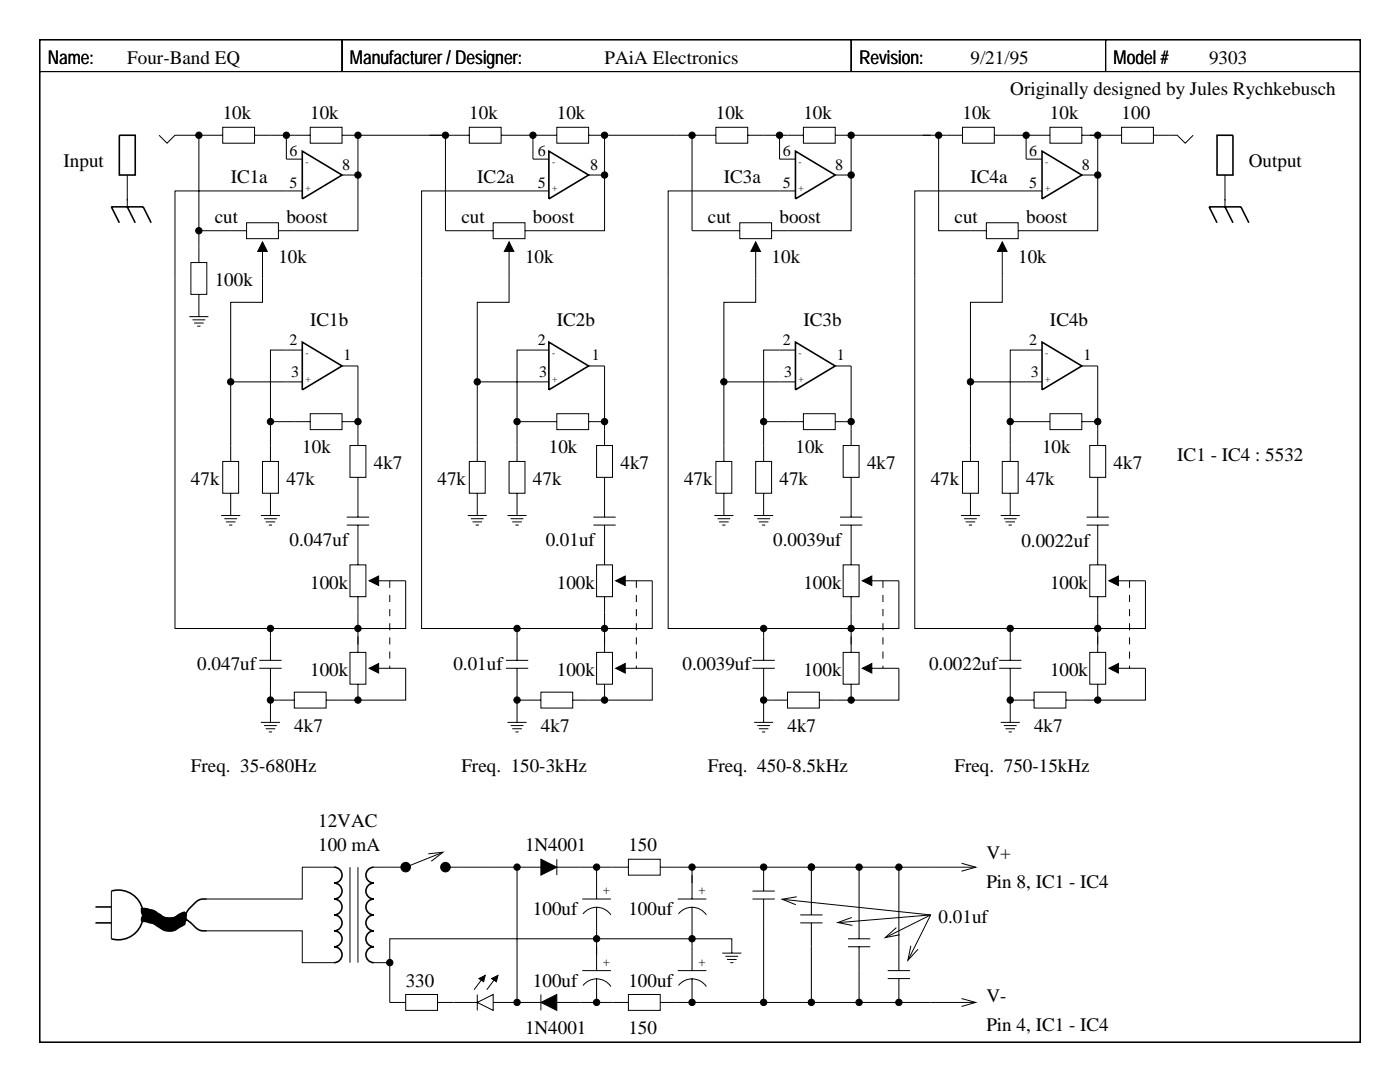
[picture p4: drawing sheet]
<svg xmlns="http://www.w3.org/2000/svg" width="279mm" height="216mm" viewBox="0 0 279 216" stroke-linecap="round" stroke-linejoin="round" font-family="sans-serif">
<g fill="none" stroke="#000" stroke-width=".32">
<path d="M23.8 27h3.2v7.9h-3.2zM60.3 30.2l8 4.7-8 4.8zM109.5 30.2l8 4.7-8 4.8zM158.7 30.2l8 4.7-8 4.8zM208 30.2l7.9 4.7-7.9 4.8zM242.9 27h3.2v7.9h-3.2zM23.8 44.4l-1.6-3.1h6.4l1.6 3.1M25.4 41.3l1.6 3.1M242.9 44.4l-1.6-3.1h6.3l1.6 3.1M244.5 41.3l1.6 3.1M60.3 68.3l8 4.7-8 4.8zM109.5 68.3l8 4.7-8 4.8z"/>
<path d="M158.7 68.3l8 4.7-8 4.8zM208 68.3l7.9 4.7-7.9 4.8zM22.2 177.8a5 5 0 0 1 6.4 4.8 5 5 0 0 1-6.4 4.7M41.3 179.4a2.52 2.52 0 0 0-2.4 .8l-1.4 1.5a3.5 3.5 0 0 0-.7 2.1M66.7 173a1.59 1.59 0 0 1 1.6 1.6 1.59 1.59 0 0 1-1.6 1.6 1.59 1.59 0 0 1 1.6 1.6 1.59 1.59 0 0 1-1.6 1.6 1.59 1.59 0 0 1 1.6 1.6 1.59 1.59 0 0 1-1.6 1.6 1.59 1.59 0 0 1 1.6 1.5 1.59 1.59 0 0 1-1.6 1.6 1.59 1.59 0 0 1 1.6 1.6 1.59 1.59 0 0 1-1.6 1.6 1.59 1.59 0 0 1 1.6 1.6 1.59 1.59 0 0 1-1.6 1.6M74.6 173a1.59 1.59 0 0 0-1.6 1.6 1.59 1.59 0 0 0 1.6 1.6 1.59 1.59 0 0 0-1.6 1.6 1.59 1.59 0 0 0 1.6 1.6 1.59 1.59 0 0 0-1.6 1.6 1.59 1.59 0 0 0 1.6 1.6 1.59 1.59 0 0 0-1.6 1.5 1.59 1.59 0 0 0 1.6 1.6 1.59 1.59 0 0 0-1.6 1.6 1.59 1.59 0 0 0 1.6 1.6 1.59 1.59 0 0 0-1.6 1.6 1.59 1.59 0 0 0 1.6 1.6M19 184.1h3.2M19 181h3.2M28.3 183.8a5.4 5.4 0 0 1 3.8 1.5 3.1 3.1 0 0 0 3.8-.4l.9-.4M36.8 181.9a2.66 2.66 0 0 0 0 2.6M36.8 182.2l.3 .1v.3l-.3 1.9M37.1 183.8l-.3-.6 2.7 2.3a2.57 2.57 0 0 0 1.8 .2"/>
</g>
<g fill="none" stroke="#000" stroke-width=".2">
<path d="M7.9 7.9h263.6v200.1h-263.6zM7.9 14.3h263.6M68.3 7.9v6.4M169.9 7.9v6.4M220.7 7.9v6.4M25.4 34.9v6.4M31.7 27l1.6 1.6 1.6-1.6h9.5M39.7 27v25.4M44.4 25.4h6.4v3.2h-6.4zM50.8 27h11.1M57.1 27v4.7h3.2M60.3 38.1h-25.4v87.3h46.1v-9.5h-6.4"/>
<path d="M61.9 25.4h6.4v3.2h-6.4zM68.3 27h25.4M68.3 34.9h3.1M71.4 27v19h-15.8M88.9 27v19h9.5M93.7 25.4h6.3v3.2h-6.3zM100 27h11.1M106.4 27v4.7h3.1M109.5 38.1h-25.4v87.3h46.1v-9.5h-6.4M111.1 25.4h6.4v3.2h-6.4zM117.5 27h25.4M117.5 34.9h3.1"/>
<path d="M120.6 27v19h-15.8M138.1 27v19h9.5M142.9 25.4h6.3v3.2h-6.3zM149.2 27h11.1M155.6 27v4.7h3.1M158.7 38.1h-25.4v87.3h46.1v-9.5h-6.4M160.3 25.4h6.4v3.2h-6.4zM166.7 27h25.4M166.7 34.9h3.2M169.9 27v19h-15.9M187.3 27v19h9.5M192.1 25.4h6.3v3.2h-6.3z"/>
<path d="M198.4 27h11.1M204.8 27v4.7h3.2M208 38.1h-25.4v87.3h46v-9.5h-6.4M209.5 25.4h6.4v3.2h-6.4zM215.9 27h7.9M215.9 34.9h3.2M219.1 27v19h-15.9M223.8 25.4h6.4v3.2h-6.4zM230.2 27h4.7l1.6 1.6 1.6-1.6M244.5 34.9v6.4M38.1 52.4h3.2v6.3h-3.2zM39.7 46h9.5"/>
<path d="M39.7 58.7v4.5M49.2 44.4h6.4v3.2h-6.4zM52.4 49.2v11.1h-6.4v31.8M98.4 44.4h6.4v3.2h-6.4zM101.6 49.2v11.1h-6.4v31.8M147.6 44.4h6.4v3.2h-6.4zM150.8 49.2v11.1h-6.3v31.8M196.8 44.4h6.4v3.2h-6.4zM200 49.2v11.1h-6.3v31.8M37.8 63.2h3.8M38.4 63.8h2.6M38.7 64.5h1.9"/>
<path d="M39.4 65.1h.6M46 76.2h14.3M60.3 69.8h-6.3v22.3M68.3 73h3.1v15.9M95.2 76.2h14.3M109.5 69.8h-6.3v22.3M117.5 73h3.1v15.9M144.5 76.2h14.2M158.7 69.8h-6.3v22.3M166.7 73h3.2v15.9M193.7 76.2h14.3M208 69.8h-6.4v22.3"/>
<path d="M215.9 73h3.2v15.9M44.4 92.1h3.2v6.3h-3.2zM46 98.4v4.5M52.4 92.1h3.2v6.3h-3.2zM54 84.1h7.9M54 98.4v4.5M61.9 82.5h6.4v3.2h-6.4zM68.3 84.1h3.1M69.8 88.9h3.2v6.3h-3.2zM71.4 95.2v8M93.7 92.1h3.1v6.3h-3.1zM95.2 98.4v4.5"/>
<path d="M101.6 92.1h3.2v6.3h-3.2zM103.2 84.1h7.9M103.2 98.4v4.5M111.1 82.5h6.4v3.2h-6.4zM117.5 84.1h3.1M119.1 88.9h3.1v6.3h-3.1zM120.6 95.2v8M142.9 92.1h3.1v6.3h-3.1zM144.5 98.4v4.5M150.8 92.1h3.2v6.3h-3.2zM152.4 98.4v4.5M152.4 84.1h7.9"/>
<path d="M160.3 82.5h6.4v3.2h-6.4zM166.7 84.1h3.2M168.3 88.9h3.1v6.3h-3.1zM169.9 95.2v8M192.1 92.1h3.2v6.3h-3.2zM193.7 98.4v4.5M200 92.1h3.2v6.3h-3.2zM201.6 84.1h7.9M201.6 98.4v4.5M209.5 82.5h6.4v3.2h-6.4zM215.9 84.1h3.2M217.5 88.9h3.2v6.3h-3.2z"/>
<path d="M219.1 95.2v8M44.1 102.9h3.8M44.8 103.5h2.5M45.1 104.1h1.9M45.7 104.8h.7M52.1 102.9h3.8M52.7 103.5h2.5M53 104.1h1.9M53.7 104.8h.6M69.2 104.8h4.5M69.2 103.2h4.5M69.8 112.7h3.2v6.4h-3.2z"/>
<path d="M71.4 104.8v7.9M71.4 119.1v11.1M93.3 102.9h3.9M94 103.5h2.5M94.3 104.1h1.9M94.9 104.8h.7M101.3 102.9h3.8M101.9 103.5h2.6M102.2 104.1h1.9M102.9 104.8h.6M118.4 104.8h4.5M118.4 103.2h4.5"/>
<path d="M119.1 112.7h3.1v6.4h-3.1zM120.6 104.8v7.9M120.6 119.1v11.1M142.6 102.9h3.8M143.2 103.5h2.5M143.5 104.1h1.9M144.1 104.8h.7M150.5 102.9h3.8M151.1 103.5h2.6M151.4 104.1h2M152.1 104.8h.6M167.6 104.8h4.5"/>
<path d="M167.6 103.2h4.5M168.3 112.7h3.1v6.4h-3.1zM169.9 104.8v7.9M169.9 119.1v11.1M191.8 102.9h3.8M192.4 103.5h2.5M192.7 104.1h1.9M193.4 104.8h.6M199.7 102.9h3.8M200.3 103.5h2.6M200.7 104.1h1.9M201.3 104.8h.6"/>
<path d="M216.9 104.8h4.4M216.9 103.2h4.4M217.5 112.7h3.2v6.4h-3.2zM219.1 104.8v7.9M219.1 119.1v11.1M51.8 133.3h4.4M51.8 131.8h4.4M54 133.3v6.4h4.7M54 125.4v6.4M54 139.7v4.4M58.7 138.1h6.4v3.2h-6.4zM65.1 139.7h6.3"/>
<path d="M69.8 130.2h3.2v6.3h-3.2zM71.4 136.5v3.2M74.6 133.3h6.4v6.4h-9.6M101 133.3h4.4M101 131.8h4.4M103.2 133.3v6.4h4.7M103.2 125.4v6.4M103.2 139.7v4.4M107.9 138.1h6.4v3.2h-6.4zM114.3 139.7h6.3M119.1 130.2h3.1v6.3h-3.1zM120.6 136.5v3.2"/>
<path d="M123.8 133.3h6.4v6.4h-9.6M150.2 133.3h4.4M150.2 131.8h4.4M152.4 133.3v6.4h4.8M152.4 125.4v6.4M152.4 139.7v4.4M157.2 138.1h6.3v3.2h-6.3zM163.5 139.7h6.4M168.3 130.2h3.1v6.3h-3.1zM169.9 136.5v3.2M173 133.3h6.4v6.4h-9.5M199.4 133.3h4.4"/>
<path d="M199.4 131.8h4.4M201.6 133.3v6.4h4.8M201.6 125.4v6.4M201.6 139.7v4.4M206.4 138.1h6.3v3.2h-6.3zM212.7 139.7h6.4M217.5 130.2h3.2v6.3h-3.2zM219.1 136.5v3.2M222.2 133.3h6.4v6.4h-9.5M52.1 144.1h3.8M52.7 144.8h2.5M53 145.4h1.9"/>
<path d="M53.7 146h.6M101.3 144.1h3.8M101.9 144.8h2.6M102.2 145.4h1.9M102.9 146h.6M150.5 144.1h3.8M151.1 144.8h2.6M151.4 145.4h2M152.1 146h.6M199.7 144.1h3.8M200.3 144.8h2.6M200.7 145.4h1.9"/>
<path d="M201.3 146h.6M22.2 177.8v9.5M66.7 173h-6.4v6.4h-19M69.8 173v19.1M71.4 173v19.1M85.5 170.4l2.9-.3-2.3 1.8M88.9 169.9l-7.9 3.1h-6.4M88.9 173h3.2M98.4 173h4.8v27h-4.8M115.9 173h9.5M116.2 179.4h5.7M119.1 173v6.4"/>
<path d="M125.4 171.4h6.4v3.2h-6.4zM131.8 173h63.5M135.3 179.4h5.7M138.1 173v6.4M150.2 179.4h4.4M150.2 177.8h4.4M152.4 173v4.8M152.4 179.4v20.6M159 178.9l-2.9 .5 2.7 1.1M161.9 173v9.6M171.4 173v14.3M179.4 173v20.7"/>
<path d="M191.9 172.3l2.8 .7-2.8 .8M28.3 181.3a5.4 5.4 0 0 1 3.8 1.4 3.1 3.1 0 0 0 3.8-.3l.9-.5M41.3 185.7h19v6.4h6.4M74.6 192.1h3.2M81 198.4h6.3v3.2h-6.3zM95.2 198.4v3.2M116.2 193.7h5.7M116.4 182.4a3.4 3.4 0 0 1 5.5 .2M116.4 196.6a3.4 3.4 0 0 1 5.5 .2M119.1 181v12.7M119.1 195.3v4.7M125.4 198.4h6.4v3.2h-6.4z"/>
<path d="M135.3 193.7h5.7M135.4 182.4a3.4 3.4 0 0 1 5.6 .2M135.4 196.6a3.4 3.4 0 0 1 5.6 .2M138.1 181v12.7M138.1 195.3v4.7M144.1 190.2h3.9M144.8 190.8h2.5M145.1 191.5h1.9M145.7 192.1h.7M146 190.2v-2.9h-68.2v12.7h3.2M159.7 184.1h4.4M159.7 182.6h4.4"/>
<path d="M161.9 184.1v15.9M169.2 188.9h4.5M169.2 187.3h4.5M170 183.1l-2.8 1 2.9 .6M171.4 188.9v11.1M177.2 193.7h4.4M177.2 195.3h4.4M178.9 185.1l-2.2 2 2.9-.6M179.4 195.3v4.7M181.8 188.7l-.6 2.9 2-2.2M191.9 199.2l2.8 .8-2.8 .8M87.3 200h7.9"/>
<path d="M95.2 200l3.2-1.6v3.2zM115.9 200h9.5M131.8 200h63.5"/>
</g>
<path d="M28.3 181.3a5.7 5.7 0 0 1 3.8 1.3 2.93 2.93 0 0 0 3.7-.2l.7-.2a1.97 1.97 0 0 1-1.1 3.1 2.96 2.96 0 0 1-3.7-.4l-.1-.1a6 6 0 0 0-3.2-1l-.1-.3 .2-1-.2-.4z" fill-rule="evenodd" fill="#000" stroke="#000" stroke-width=".32"/>
<g fill="#000" stroke="#000" stroke-width=".2">
<path d="M52.4 48.3l.9 1.9h-1.9zM101.6 48.3l1 1.9h-2zM150.8 48.3l1 1.9h-1.9zM200 48.3l1 1.9h-1.9zM73.7 115.9l1.9-1v1.9zM122.9 115.9l1.9-1v1.9zM172.1 115.9l1.9-1v1.9zM221.3 115.9l1.9-1v1.9zM73.7 133.3l1.9-.9v1.9zM122.9 133.3l1.9-.9v1.9zM172.1 133.3l1.9-.9v1.9zM221.3 133.3l1.9-.9v1.9z"/>
<path d="M92.1 173h6.3zM103.2 173h4.7zM107.9 171.4l3.2 1.6-3.2 1.6zM111.1 171.4v3.2zM111.1 173h4.8zM96.5 194.9l-1.9 2.6zM95.6 195.3l1.2-.7-.3 1.3zM99.1 194.9l-1.9 2.6zM98.1 195.3l1.3-.7-.3 1.3zM155.6 179.4l30.1 3.2zM166.7 184.1l19-1.5zM176.2 187.3l9.5-4.7z"/>
<path d="M185.7 182.6l-4.7 9.5zM107.9 200l3.2-1.6v3.2zM107.9 198.4v3.2zM103.2 200h4.7zM111.1 200h4.8z"/>
<circle cx="39.7" cy="27" r=".64"/>
<circle cx="57.1" cy="27" r=".64"/>
<circle cx="71.4" cy="34.9" r=".64"/>
<circle cx="71.4" cy="27" r=".64"/>
<circle cx="88.9" cy="27" r=".64"/>
<circle cx="106.4" cy="27" r=".64"/>
<circle cx="120.6" cy="27" r=".64"/>
<circle cx="120.6" cy="34.9" r=".64"/>
<circle cx="138.1" cy="27" r=".64"/>
<circle cx="155.6" cy="27" r=".64"/>
<circle cx="169.9" cy="34.9" r=".64"/>
<circle cx="169.9" cy="27" r=".64"/>
<circle cx="187.3" cy="27" r=".64"/>
<circle cx="204.8" cy="27" r=".64"/>
<circle cx="219.1" cy="34.9" r=".64"/>
<circle cx="219.1" cy="27" r=".64"/>
<circle cx="39.7" cy="46" r=".64"/>
<circle cx="46" cy="76.2" r=".64"/>
<circle cx="95.2" cy="76.2" r=".64"/>
<circle cx="144.5" cy="76.2" r=".64"/>
<circle cx="193.7" cy="76.2" r=".64"/>
<circle cx="54" cy="84.1" r=".64"/>
<circle cx="71.4" cy="84.1" r=".64"/>
<circle cx="103.2" cy="84.1" r=".64"/>
<circle cx="120.6" cy="84.1" r=".64"/>
<circle cx="152.4" cy="84.1" r=".64"/>
<circle cx="169.9" cy="84.1" r=".64"/>
<circle cx="201.6" cy="84.1" r=".64"/>
<circle cx="219.1" cy="84.1" r=".64"/>
<circle cx="54" cy="139.7" r=".64"/>
<circle cx="54" cy="125.4" r=".64"/>
<circle cx="71.4" cy="125.4" r=".64"/>
<circle cx="71.4" cy="139.7" r=".64"/>
<circle cx="103.2" cy="125.4" r=".64"/>
<circle cx="103.2" cy="139.7" r=".64"/>
<circle cx="120.6" cy="139.7" r=".64"/>
<circle cx="120.6" cy="125.4" r=".64"/>
<circle cx="152.4" cy="125.4" r=".64"/>
<circle cx="152.4" cy="139.7" r=".64"/>
<circle cx="169.9" cy="139.7" r=".64"/>
<circle cx="169.9" cy="125.4" r=".64"/>
<circle cx="201.6" cy="125.4" r=".64"/>
<circle cx="201.6" cy="139.7" r=".64"/>
<circle cx="219.1" cy="139.7" r=".64"/>
<circle cx="219.1" cy="125.4" r=".64"/>
<circle cx="81" cy="173" r=".95"/>
<circle cx="88.9" cy="173" r=".95"/>
<circle cx="103.2" cy="173" r=".64"/>
<circle cx="119.1" cy="173" r=".64"/>
<circle cx="138.1" cy="173" r=".64"/>
<circle cx="152.4" cy="173" r=".64"/>
<circle cx="161.9" cy="173" r=".64"/>
<circle cx="171.4" cy="173" r=".64"/>
<circle cx="179.4" cy="173" r=".64"/>
<circle cx="77.8" cy="192.1" r=".64"/>
<circle cx="119.1" cy="187.3" r=".64"/>
<circle cx="138.1" cy="187.3" r=".64"/>
<circle cx="103.2" cy="200" r=".64"/>
<circle cx="119.1" cy="200" r=".64"/>
<circle cx="138.1" cy="200" r=".64"/>
<circle cx="152.4" cy="200" r=".64"/>
<circle cx="161.9" cy="200" r=".64"/>
<circle cx="171.4" cy="200" r=".64"/>
<circle cx="179.4" cy="200" r=".64"/>
</g>
<path d="M77.8 115.9v17.4M127 115.9v17.4M176.2 115.9v17.4M225.4 115.9v17.4" fill="none" stroke="#000" stroke-width=".2" stroke-dasharray="1.4" stroke-linecap="butt"/>
<g font-size="3.8">
<text x="9.5" y="12.7">Name:</text>
<text x="25.4" y="12.7">Four-Band EQ</text>
<text x="69.8" y="12.7">Manufacturer / Designer:</text>
<text x="120.7" y="12.7">PAiA Electronics</text>
<text x="171.4" y="12.7">Revision:</text>
<text x="193.7" y="12.7">9/21/95</text>
<text x="222.2" y="12.7">Model #</text>
<text x="241.3" y="12.7">9303</text>
<text x="44.4" y="23.8">10k</text>
<text x="61.9" y="23.8">10k</text>
<text x="93.7" y="23.8">10k</text>
<text x="111.1" y="23.8">10k</text>
<text x="142.9" y="23.8">10k</text>
<text x="160.3" y="23.8">10k</text>
<text x="192.1" y="23.8">10k</text>
<text x="201.6" y="19.1">Originally designed by Jules Rychkebusch</text>
<text x="209.5" y="23.8">10k</text>
<text x="223.8" y="23.8">100</text>
<text x="12.7" y="33.3">Input</text>
<text x="249.2" y="33.3">Output</text>
<text x="46" y="36.5">IC1a</text>
<text x="95.2" y="36.5">IC2a</text>
<text x="144.5" y="36.5">IC3a</text>
<text x="193.7" y="36.5">IC4a</text>
<text x="42.9" y="44.5">cut</text>
<text x="57.2" y="44.5">boost</text>
<text x="92.1" y="44.5">cut</text>
<text x="106.4" y="44.5">boost</text>
<text x="141.3" y="44.5">cut</text>
<text x="155.6" y="44.5">boost</text>
<text x="190.5" y="44.5">cut</text>
<text x="204.8" y="44.5">boost</text>
<text x="55.6" y="52.4">10k</text>
<text x="104.8" y="52.4">10k</text>
<text x="154" y="52.4">10k</text>
<text x="203.2" y="52.4">10k</text>
<text x="42.9" y="57.1">100k</text>
<text x="61.9" y="65.1">IC1b</text>
<text x="111.1" y="65.1">IC2b</text>
<text x="160.3" y="65.1">IC3b</text>
<text x="209.5" y="65.1">IC4b</text>
<text x="60.3" y="90.5">10k</text>
<text x="74.6" y="93.7">4k7</text>
<text x="109.5" y="90.5">10k</text>
<text x="123.8" y="93.7">4k7</text>
<text x="158.8" y="90.5">10k</text>
<text x="173" y="93.7">4k7</text>
<text x="208" y="90.5">10k</text>
<text x="222.3" y="93.7">4k7</text>
<text x="234.9" y="92.1">IC1 - IC4 : 5532</text>
<text x="38.1" y="96.8">47k</text>
<text x="57.2" y="96.8">47k</text>
<text x="87.3" y="96.8">47k</text>
<text x="106.4" y="96.8">47k</text>
<text x="136.5" y="96.8">47k</text>
<text x="155.6" y="96.8">47k</text>
<text x="185.7" y="96.8">47k</text>
<text x="204.8" y="96.8">47k</text>
<text x="57.8" y="108.9">0.047uf</text>
<text x="108.9" y="108.9">0.01uf</text>
<text x="154.3" y="108.9">0.0039uf</text>
<text x="203.8" y="109.2">0.0022uf</text>
<text x="61.9" y="117.5">100k</text>
<text x="111.1" y="117.5">100k</text>
<text x="160.3" y="117.5">100k</text>
<text x="209.6" y="117.5">100k</text>
<text x="39.4" y="133.7">0.047uf</text>
<text x="61.9" y="134.9">100k</text>
<text x="90.5" y="133.7">0.01uf</text>
<text x="111.1" y="134.9">100k</text>
<text x="136.2" y="133.7">0.0039uf</text>
<text x="160.3" y="134.9">100k</text>
<text x="185.4" y="133.7">0.0022uf</text>
<text x="209.6" y="134.9">100k</text>
<text x="58.7" y="146.1">4k7</text>
<text x="108" y="146.1">4k7</text>
<text x="157.2" y="146.1">4k7</text>
<text x="206.4" y="146.1">4k7</text>
<text x="38.1" y="154">Freq. 35-680Hz</text>
<text x="92.1" y="154">Freq. 150-3kHz</text>
<text x="141.3" y="154">Freq. 450-8.5kHz</text>
<text x="190.5" y="154">Freq. 750-15kHz</text>
<text x="63.5" y="165.1">12VAC</text>
<text x="63.5" y="169.9">100 mA</text>
<text x="104.8" y="169.9">1N4001</text>
<text x="125.4" y="169.9">150</text>
<text x="196.9" y="171.4">V+</text>
<text x="196.9" y="177.2">Pin 8, IC1 - IC4</text>
<text x="106.4" y="182.6">100uf</text>
<text x="125.4" y="182.6">100uf</text>
<text x="187.3" y="184.2">0.01uf</text>
<text x="81" y="196.8">330</text>
<text x="106.4" y="196.8">100uf</text>
<text x="125.4" y="196.8">100uf</text>
<text x="196.9" y="200">V-</text>
<text x="104.8" y="206.4">1N4001</text>
<text x="125.4" y="206.4">150</text>
<text x="196.9" y="205.7">Pin 4, IC1 - IC4</text>
</g>
<g font-size="3.2">
<text x="57.8" y="31.1">6</text>
<text x="68.3" y="34">8</text>
<text x="107.3" y="31.1">6</text>
<text x="117.8" y="34">8</text>
<text x="156.2" y="31.1">6</text>
<text x="166.7" y="34">8</text>
<text x="205.4" y="31.1">6</text>
<text x="215.9" y="34">8</text>
<text x="57.8" y="37.5">5</text>
<text x="107.3" y="37.5">5</text>
<text x="156.2" y="37.5">5</text>
<text x="205.4" y="37.5">5</text>
<text x="57.8" y="68.9">2</text>
<text x="68.6" y="71.8">1</text>
<text x="107.3" y="68.9">2</text>
<text x="118.1" y="71.8">1</text>
<text x="156.2" y="68.9">2</text>
<text x="167" y="71.8">1</text>
<text x="205.4" y="68.9">2</text>
<text x="216.2" y="71.8">1</text>
<text x="58.1" y="75.2">3</text>
<text x="107.6" y="75.2">3</text>
<text x="156.5" y="75.2">3</text>
<text x="205.7" y="75.2">3</text>
</g>
<g font-size="2.5">
<text x="120.3" y="178.4">+</text>
<text x="139.4" y="178.4">+</text>
<text x="120.3" y="192.7">+</text>
<text x="139.4" y="192.7">+</text>
</g>
<g font-size="1.9">
<text x="61" y="33">-</text>
<text x="110.2" y="33">-</text>
<text x="159.4" y="33">-</text>
<text x="208.6" y="33">-</text>
<text x="61" y="38.1">+</text>
<text x="110.2" y="38.1">+</text>
<text x="159.4" y="38.1">+</text>
<text x="208.6" y="38.1">+</text>
<text x="61" y="71.1">-</text>
<text x="110.2" y="71.1">-</text>
<text x="159.4" y="71.1">-</text>
<text x="208.6" y="71.1">-</text>
<text x="61" y="76.2">+</text>
<text x="110.2" y="76.2">+</text>
<text x="159.4" y="76.2">+</text>
<text x="208.6" y="76.2">+</text>
</g>
</svg>
